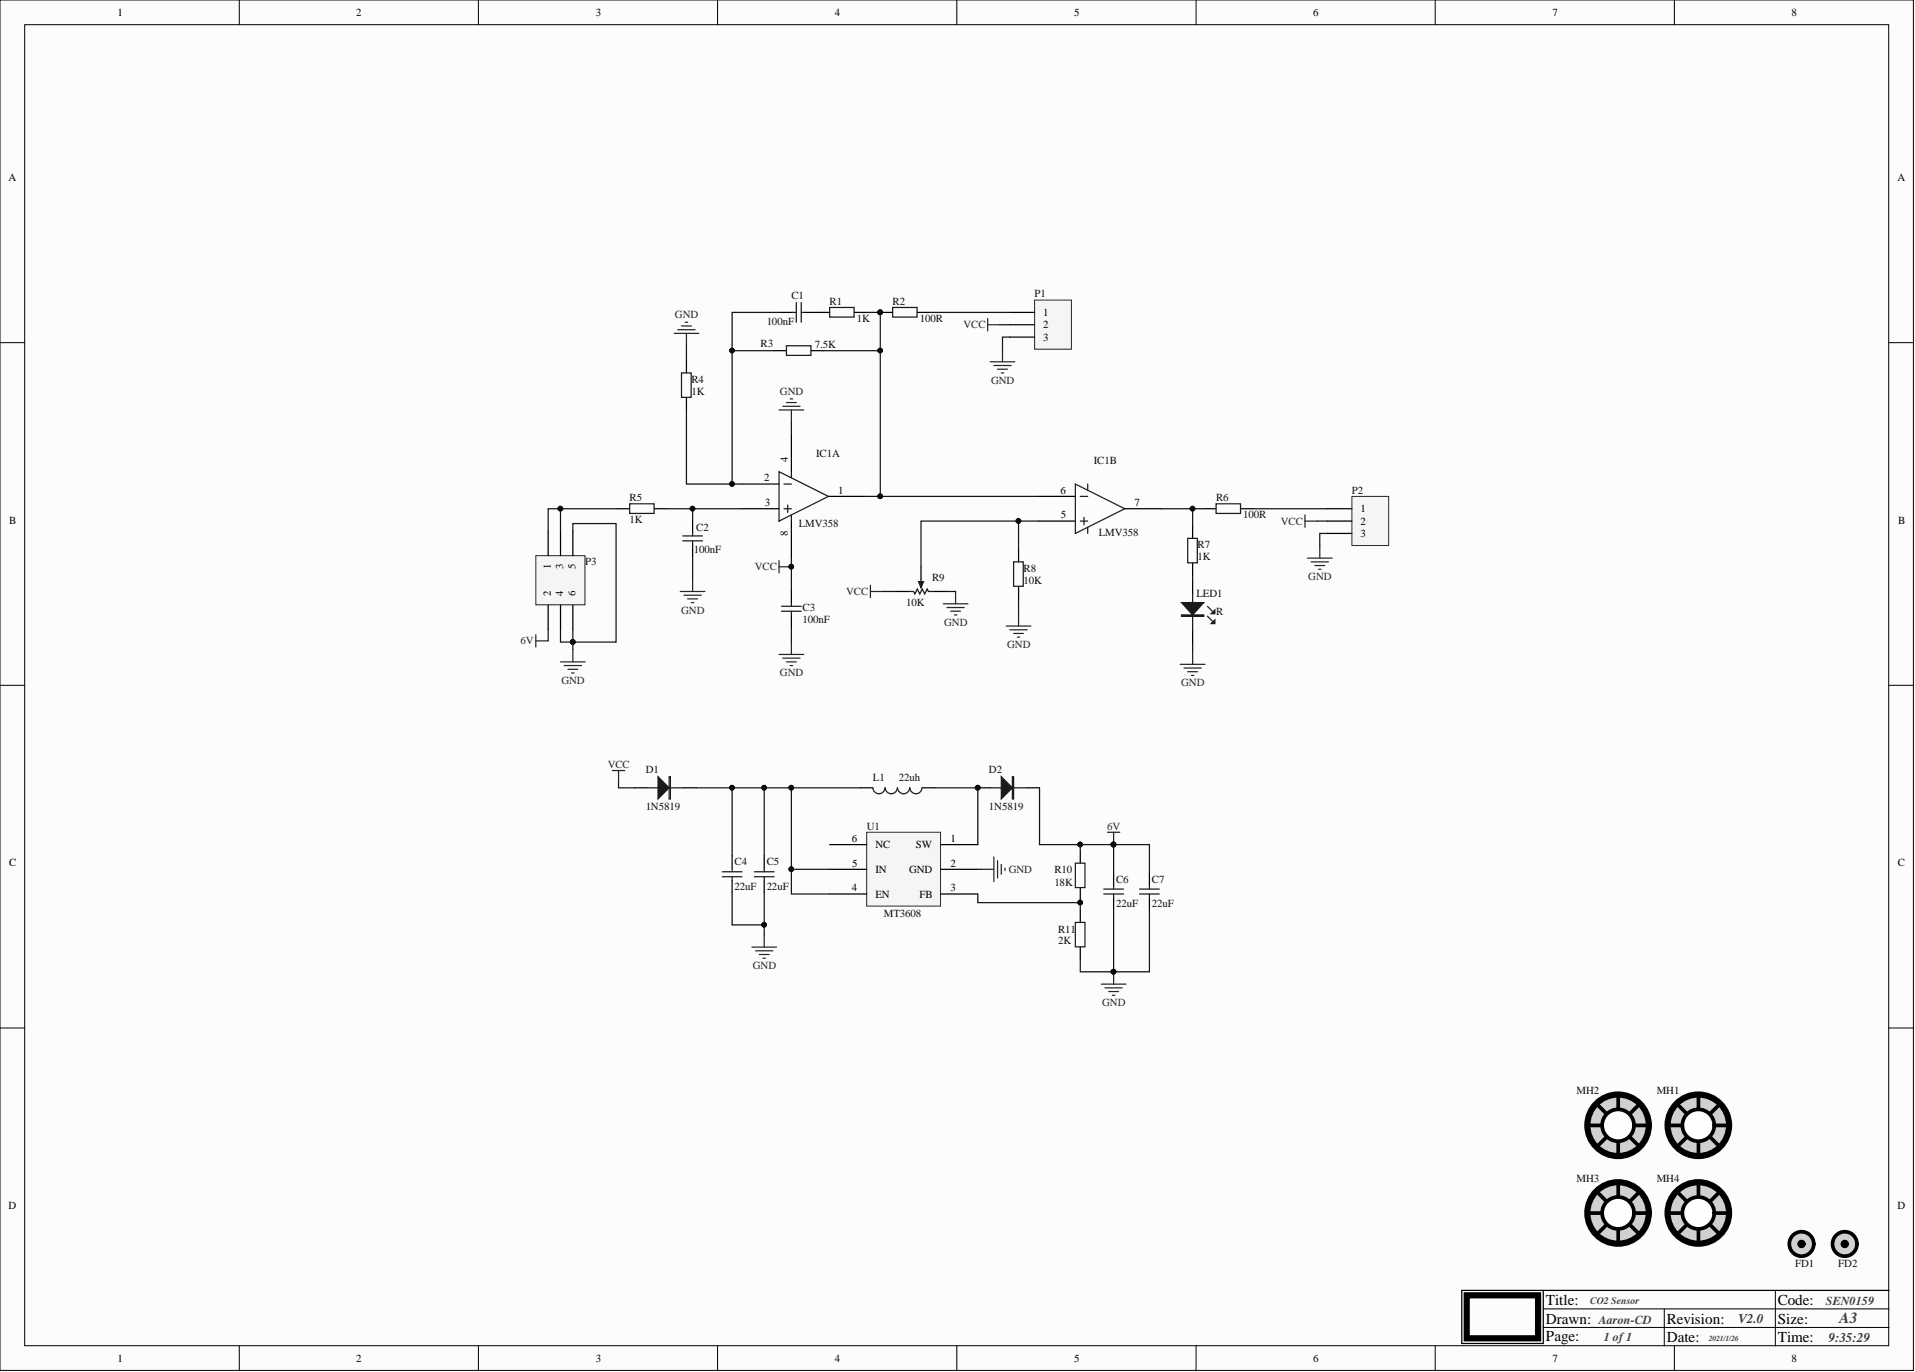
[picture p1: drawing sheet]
<svg xmlns="http://www.w3.org/2000/svg" width="393mm" height="282mm" viewBox="0 0 393 282" stroke-linecap="round" stroke-linejoin="round" font-family="sans-serif">
<g fill="#fcfcfc" stroke="#000" stroke-width=".21">
<path d="M0 0h393v281.5h-393z"/>
<path d="M5.1 5.1h382.8v271.4h-382.8z"/>
</g>
<g fill="none" stroke="#000" stroke-width=".21">
<path d="M49.1 0v5.1M98.3 0v5.1M147.4 0v5.1M196.5 0v5.1M245.7 0v5.1M294.8 0v5.1M343.9 0v5.1M0 70.4h5.1M388 70.4h5.1M0 140.8h5.1M388 140.8h5.1M0 211.2h5.1"/>
<path d="M388 211.2h5.1M49.1 276.5v5.1M98.3 276.5v5.1M147.4 276.5v5.1M196.5 276.5v5.1M245.7 276.5v5.1M294.8 276.5v5.1M317 272.7h71M317 268.9h71M341.8 268.9v7.6M343.9 276.5v5.1M364.7 265.1v11.4"/>
</g>
<path d="M317 265.1v10.9h-16.7v-10.9h87.7" fill="none" stroke="#000" stroke-width=".25"/>
<path d="M301.3 266.1h14.6v8.8h-14.6z" fill="none" stroke="#000" stroke-width="1.3"/>
<circle cx="370" cy="255.6" r="2.51" fill="#d0d0d0" stroke="#000" stroke-width=".76"/>
<circle cx="370" cy="255.6" r=".74" fill="#000" stroke="#000" stroke-width=".25"/>
<circle cx="378.9" cy="255.6" r="2.51" fill="#d0d0d0" stroke="#000" stroke-width=".76"/>
<circle cx="378.9" cy="255.6" r=".74" fill="#000" stroke="#000" stroke-width=".25"/>
<circle cx="332.4" cy="231.2" r="6.3" fill="#d0d0d0" stroke="#000" stroke-width="1.3"/>
<path d="M326.3 231.2h12.2M328.1 226.9l8.6 8.6M332.4 225.1v12.2M336.7 226.9l-8.6 8.6" fill="none" stroke="#000" stroke-width=".76"/>
<circle cx="332.4" cy="231.2" r="3.3" fill="#fefefe" stroke="#000" stroke-width=".76"/>
<path d="M152.4 99.4h7.6M162.6 89.3v7.6M152.4 104.5h7.6M162.6 107.1v7.6M170.2 102h7.6M213.3 102h7.6M213.3 107.1h7.6M231 104.5h7.6" fill="none" stroke="#000" stroke-width=".25"/>
<path d="M160 96.9l10.2 5.1-10.2 5.1zM161 99.4h1.6M162.6 96.9v1.3M220.9 99.4l10.1 5.1-10.1 5.1zM223.4 99.4v1.3M161 104.5h1.6M161.8 103.8v1.5M162.6 105.8v1.3M221.9 102h1.5M221.9 107.1h1.5M222.7 106.3v1.5M223.4 108.3v1.3" fill="none" stroke="#1c1c1c" stroke-width=".25"/>
<path d="M110.1 114.2h10.1v10.1h-10.1z" fill="#f5f5f5" stroke="#262626" stroke-width=".21"/>
<g fill="none" stroke="#000" stroke-width=".25">
<path d="M141 74.1v2.5M159 72h2.5M160.3 64.2h2.5M165.3 64.2h5.1M166.6 72h2.5M175.5 64.2h2.5M188.4 64.2h2.6M141 81.7v2.5M112.6 109.1v5.1M115.1 109.1v5.1M117.7 109.1v5.1M126.8 104.5h2.5"/>
<path d="M134.4 104.5h2.5M142.3 106.8v2.5M142.3 111.9v2.5M209.2 112.9v2.5M112.6 124.3v5.1M115.1 124.3v5.1M117.7 124.3v5.1M162.6 121.3v2.5M162.6 126.3v2.6M184.1 121.5h2.5M191.7 121.5h2.6M209.2 120.5v2.5"/>
</g>
<g fill="none" stroke="#262626" stroke-width=".25">
<path d="M138.5 68.5h5M139.2 67.7h3.6M140 67h2M140.7 66.2h.6M141 68.5v2.5M203.4 74.3h5.1M204.1 75.1h3.6M204.9 75.9h2M205.7 76.6h.5M205.9 71.8v2.5M160 84.2h5.1M160.8 83.5h3.5"/>
<path d="M161.5 82.7h2.1M162.3 81.9h.5M162.6 84.2v2.6M142.3 119v2.5M160 115.2v2.5M160 116.4h2.6M115.1 136h5.1M115.9 136.7h3.5M116.7 137.5h2M117.4 138.3h.5M117.7 133.4v2.6M139.7 121.5h5.1"/>
<path d="M140.5 122.3h3.5M141.3 123h2M142 123.8h.5M160 134.5h5.1M160.8 135.2h3.5M161.5 136h2.1M162.3 136.7h.5M162.6 131.9v2.6M206.7 128.6h5M207.4 129.4h3.6M208.2 130.1h2M209 130.9h.5"/>
<path d="M209.2 126.1v2.5"/>
</g>
<g fill="none" stroke="#1c1c1c" stroke-width=".25">
<path d="M140 76.6h2v5h-2zM161.5 71h5.1v2h-5.1zM162.8 64.2h.8M163.6 62.2v4M164.6 62.2v4M164.6 64.2h.7M170.4 63.2h5v1.9h-5zM183.3 63.2h5.1v1.9h-5.1zM129.3 103.5h5.1v2h-5.1zM140.2 111.1h4.1M140.2 110.1h4.1M142.3 109.3v.8"/>
<path d="M142.3 111.1v.8M189.2 119v1.2M208.2 115.4h2v5.1h-2zM160.5 125.6h4.1M160.5 124.6h4.1M162.6 123.8v.8M162.6 125.6v.7"/>
</g>
<circle cx="162.5" cy="116.4" r=".48" fill="#0e0e0e" stroke="#0e0e0e" stroke-width=".21"/>
<path d="M188.7 119.5h1l-.5 1.3z" fill="#1c1c1c"/>
<path d="M188.7 119.5h1l-.5 1.3zM244 110.6h1.9v5h-1.9zM186.6 121.5h1.1l.2 .5 .5-1 .5 1 .5-1 .5 1 .5-1 .3 .5h1M245 122v7.6M248 126.6l1 1M248 124.6l1 1" fill="none" stroke="#1c1c1c" stroke-width=".25"/>
<path d="M189.2 116.4v2.6M245 108.1v2.5M245 115.7v2.5M245 119.5v2.5M245 129.6v2.6" fill="none" stroke="#000" stroke-width=".25"/>
<path d="M178.8 120.2v2.6M178.8 121.5h2.5M193.7 124.1h5.1M194.5 124.8h3.6M195.3 125.6h2M196 126.3h.5M196.3 121.5v2.6" fill="none" stroke="#262626" stroke-width=".25"/>
<path d="M242.7 123.8h4.6l-2.3 2.5z" fill="#1c1c1c"/>
<path d="M242.7 123.8h4.6l-2.3 2.5zM242.7 126.3h4.6v.3h-4.6zM242.7 126.5h4.6" fill="none" stroke="#1c1c1c" stroke-width=".25"/>
<path d="M249.5 127.4v.7h-.7z" fill="#1c1c1c"/>
<path d="M249.5 127.4v.7h-.7z" fill="none" stroke="#1c1c1c" stroke-width=".25"/>
<path d="M249.5 125.3v.8h-.7z" fill="#1c1c1c"/>
<path d="M249.8 103.5h5v2h-5zM249.5 125.3v.8h-.7zM203.4 161.9h7.6" fill="none" stroke="#1c1c1c" stroke-width=".25"/>
<path d="M268.6 114.7h5M269.3 115.4h3.6M270.1 116.2h2M270.8 116.9h.5M271.1 112.1v2.6M242.4 136.5h5.1M243.2 137.2h3.5M244 138h2M244.7 138.8h.5M245 133.9v2.6" fill="none" stroke="#262626" stroke-width=".25"/>
<path d="M247.3 104.5h2.5M254.9 104.5h2.5M211 161.9h2.5" fill="none" stroke="#000" stroke-width=".25"/>
<path d="M205.7 159.6l2.2 2.3-2.2 2.2z" fill="#1c1c1c"/>
<g fill="none" stroke="#1c1c1c" stroke-width=".25">
<path d="M205.7 159.6l2.2 2.3-2.2 2.2zM207.9 159.6h.3v4.5h-.3zM154.9 179.1h4.1M157 178.3v.8M181.8 161.9a1.24 1.24 0 0 1-1.3 1.2 1.24 1.24 0 0 1-1.2-1.2M184.3 161.9a1.24 1.24 0 0 1-1.2 1.2 1.24 1.24 0 0 1-1.3-1.2M186.8 161.9a1.24 1.24 0 0 1-1.2 1.2 1.24 1.24 0 0 1-1.2-1.2M189.4 161.9a1.24 1.24 0 0 1-1.3 1.2 1.24 1.24 0 0 1-1.2-1.2M220.9 177.3h2v5.1h-2zM154.9 180.1h4.1M157 180.1v.8M226.7 182.7h4.1"/>
<path d="M226.7 183.7h4.1M228.7 181.9v.8M228.7 183.7v.7"/>
</g>
<path d="M157 175.8v2.5M176.8 161.9h2.5M189.4 161.9h2.6M221.9 174.8v2.5M228.7 179.4v2.5M157 180.9v2.5M221.9 182.4v2.5M228.7 184.4v2.6" fill="none" stroke="#000" stroke-width=".25"/>
<path d="M227.5 171h2.5M228.7 171v2.5" fill="none" stroke="#262626" stroke-width=".25"/>
<circle cx="228.7" cy="173.5" r=".48" fill="#0e0e0e" stroke="#0e0e0e" stroke-width=".21"/>
<path d="M178 171h15.2v15.2h-15.2z" fill="#f5f5f5" stroke="#262626" stroke-width=".21"/>
<path d="M130.3 161.9h2.6M140.5 161.9h2.5M170.4 173.5h7.6M170.4 178.6h7.6M193.2 173.5h7.6M193.2 178.6h7.6M236.1 179.4v2.5M170.4 183.7h7.6M193.2 183.7h7.6M221.9 187v2.5M221.9 194.6v2.5M236.1 184.4v2.6" fill="none" stroke="#000" stroke-width=".25"/>
<path d="M132.9 161.9h7.6M220.9 189.5h2v5h-2zM234.1 182.7h4M234.1 183.7h4M236.1 181.9v.8M236.1 183.7v.7" fill="none" stroke="#1c1c1c" stroke-width=".25"/>
<path d="M125.8 158.3h2.5M127 158.3v2.5" fill="none" stroke="#262626" stroke-width=".25"/>
<path d="M135.2 159.6l2.2 2.3-2.2 2.2z" fill="#1c1c1c"/>
<path d="M135.2 159.6l2.2 2.3-2.2 2.2zM137.4 159.6h.3v4.5h-.3zM148.4 179.1h4M150.4 178.3v.8M148.4 180.1h4M150.4 180.1v.8" fill="none" stroke="#1c1c1c" stroke-width=".25"/>
<path d="M150.4 175.8v2.5M150.4 180.9v2.5" fill="none" stroke="#000" stroke-width=".25"/>
<path d="M202.9 65.5v2.5M202.9 66.7h2.5M268 105.8v2.5M268 107.1h2.6" fill="none" stroke="#262626" stroke-width=".25"/>
<circle cx="348.8" cy="231.2" r="6.3" fill="#d0d0d0" stroke="#000" stroke-width="1.3"/>
<path d="M342.8 231.2h12.2M344.6 226.9l8.6 8.6M348.9 225.1v12.2M353.2 226.9l-8.6 8.6" fill="none" stroke="#000" stroke-width=".76"/>
<circle cx="348.8" cy="231.2" r="3.3" fill="#fefefe" stroke="#000" stroke-width=".76"/>
<circle cx="332.4" cy="249.2" r="6.3" fill="#d0d0d0" stroke="#000" stroke-width="1.3"/>
<path d="M326.3 249.2h12.2M328.1 244.9l8.6 8.6M332.4 243.1v12.2M336.7 244.9l-8.6 8.6" fill="none" stroke="#000" stroke-width=".76"/>
<circle cx="332.4" cy="249.2" r="3.3" fill="#fefefe" stroke="#000" stroke-width=".76"/>
<circle cx="348.8" cy="249.2" r="6.3" fill="#d0d0d0" stroke="#000" stroke-width="1.3"/>
<path d="M342.8 249.2h12.2M344.6 244.9l8.6 8.6M348.9 243.1v12.2M353.2 244.9l-8.6 8.6" fill="none" stroke="#000" stroke-width=".76"/>
<circle cx="348.8" cy="249.2" r="3.3" fill="#fefefe" stroke="#000" stroke-width=".76"/>
<g fill="none" stroke="#262626" stroke-width=".25">
<path d="M110.1 130.4v2.5M110.1 131.7h2.5M201.6 178.6h2.5M204.1 176.1v5M204.9 176.8v3.6M205.7 177.6v2M206.4 178.3v.5M154.4 194.6h5.1M155.2 195.3h3.5M156 196.1h2M156.7 196.9h.5M157 192v2.6"/>
<path d="M228.7 199.7v2.5M226.2 202.2h5.1M227 202.9h3.5M227.7 203.7h2.1M228.5 204.5h.5"/>
</g>
<g fill="#0e0e0e" stroke="#0e0e0e" stroke-width=".21">
<circle cx="228.7" cy="199.6" r=".48"/>
<circle cx="117.6" cy="131.9" r=".48"/>
<circle cx="142.2" cy="104.5" r=".48"/>
<circle cx="150.4" cy="72" r=".48"/>
<circle cx="150.4" cy="99.4" r=".48"/>
<circle cx="180.8" cy="72" r=".48"/>
<circle cx="180.8" cy="102" r=".48"/>
<circle cx="209.2" cy="107" r=".48"/>
<circle cx="162.5" cy="116.4" r=".48"/>
<circle cx="244.9" cy="104.5" r=".48"/>
<circle cx="221.9" cy="173.5" r=".48"/>
<circle cx="162.5" cy="178.6" r=".48"/>
<circle cx="162.5" cy="161.8" r=".48"/>
<circle cx="228.7" cy="173.5" r=".48"/>
<circle cx="221.9" cy="185.4" r=".48"/>
<circle cx="156.9" cy="161.8" r=".48"/>
<circle cx="156.9" cy="190" r=".48"/>
<circle cx="150.4" cy="161.8" r=".48"/>
<circle cx="115.1" cy="104.5" r=".48"/>
</g>
<g fill="none" stroke="#151515" stroke-width=".25">
<path d="M141 71v3.1M159 72h-8.6v27.4M160.3 64.2h-9.9v7.8M169.1 72h11.7v30h-3M178 64.2h2.8v7.8M191 64.2h16.4M205.4 66.7h2M207.4 69.3h-1.5v2.5M141 84.2v15.2h11.4M162.6 86.8v2.5M115.1 104.5v4.6M117.7 109.1v-1.5h8.8v24.3h-11.4v-2.5"/>
<path d="M126.8 104.5h-14.2v4.6M136.9 104.5h5.4v2.3M142.3 104.5h10.1M142.3 114.4v4.6M162.6 114.7v6.6M180.8 102h32.5M209.2 107.1h-20v9.3M213.3 107.1h-4.1v5.8M238.6 104.5h6.4v3.6M245 104.5h2.3M245 118.2v1.3M257.4 104.5h15.2"/>
<path d="M270.6 107.1h2M272.6 109.6h-1.5v2.5M112.6 129.4v2.3M117.7 129.4v4M162.6 128.9v3M181.3 121.5h2.8M194.3 121.5h2M209.2 123v3.1M245 132.2v1.7M127 160.8v1.1h3.3M143 161.9h19.6M150.4 161.9v13.9"/>
<path d="M157 161.9v13.9M162.6 178.6v5.1h7.8M176.8 161.9h-14.2v16.7h7.8M192 161.9h8.8v11.6M200.8 178.6h.8M213.5 161.9v11.6h8.4M228.7 173.5h-6.8v1.3M228.7 173.5h7.4v5.9M228.7 173.5v5.9M150.4 183.4v6.6h6.6M157 183.4v8.6M200.8 183.7v1.7h21.1v-.5"/>
<path d="M221.9 185.4v1.6M228.7 187v12.7h-6.8v-2.6M236.1 187v12.7h-7.4"/>
</g>
<path d="M212.5 61.6h7.6v10.1h-7.6z" fill="#f5f5f5" stroke="#262626" stroke-width=".21"/>
<path d="M207.4 64.2h5.1M207.4 66.7h5.1M207.4 69.3h5.1" fill="none" stroke="#000" stroke-width=".25"/>
<path d="M277.7 102h7.5v10.1h-7.5z" fill="#f5f5f5" stroke="#262626" stroke-width=".21"/>
<path d="M272.6 104.5h5.1M272.6 107.1h5.1M272.6 109.6h5.1" fill="none" stroke="#000" stroke-width=".25"/>
<text font-size="3.2" fill="#3d3d3d" x="377.9" y="271.8">A3</text>
<g font-size="3.1">
<text x="317.5" y="268.1">Title:</text>
<text x="365.2" y="268.1">Code:</text>
<text x="317.5" y="271.9">Drawn:</text>
<text x="317.5" y="275.5">Page:</text>
<text x="342.3" y="275.7">Date:</text>
<text x="342.3" y="271.9">Revision:</text>
<text x="365.2" y="271.9">Size:</text>
<text x="365.2" y="275.7">Time:</text>
</g>
<g font-size="2.7" fill="#3d3d3d">
<text x="357.1" y="271.9">V2.0</text>
<text x="375.6" y="275.7">9:35:29</text>
</g>
<g font-size="2.5" fill="#3d3d3d">
<text x="375.1" y="268.1">SEN0159</text>
<text x="328.4" y="271.9">Aaron-CD</text>
<text x="329.4" y="275.5">1 of 1</text>
</g>
<g font-size="2.2">
<text x="24.2" y="3.3">1</text>
<text x="73.2" y="3.3">2</text>
<text x="122.4" y="3.3">3</text>
<text x="171.5" y="3.3">4</text>
<text x="220.7" y="3.3">5</text>
<text x="269.7" y="3.3">6</text>
<text x="318.9" y="3.3">7</text>
<text x="368" y="3.3">8</text>
<text x="1.7" y="37.2">A</text>
<text x="389.7" y="37.2">A</text>
<text x="214.3" y="64.9">1</text>
<text x="214.3" y="67.4">2</text>
<text x="214.3" y="70">3</text>
<text x="161.9" y="94.9" transform="rotate(-90 161.9 94.9)">4</text>
<text x="157" y="98.9">2</text>
<text x="172.2" y="101.4">1</text>
<text x="217.8" y="101.4">6</text>
<text x="1.9" y="107.6">B</text>
<text x="157.1" y="104">3</text>
<text x="217.9" y="106.5">5</text>
<text x="233.1" y="104">7</text>
<text x="279.5" y="105.2">1</text>
<text x="279.5" y="107.8">2</text>
<text x="389.9" y="107.6">B</text>
<text x="161.9" y="110.1" transform="rotate(-90 161.9 110.1)">8</text>
<text x="279.5" y="110.3">3</text>
<text x="113.2" y="116.9" transform="rotate(-90 113.2 116.9)">1</text>
<text x="115.7" y="116.9" transform="rotate(-90 115.7 116.9)">3</text>
<text x="118.2" y="116.9" transform="rotate(-90 118.2 116.9)">5</text>
<text x="113.2" y="122.5" transform="rotate(-90 113.2 122.5)">2</text>
<text x="115.7" y="122.5" transform="rotate(-90 115.7 122.5)">4</text>
<text x="118.2" y="122.5" transform="rotate(-90 118.2 122.5)">6</text>
<text x="175" y="173">6</text>
<text x="195.3" y="173">1</text>
<text x="1.9" y="178">C</text>
<text x="175.1" y="178">5</text>
<text x="179.8" y="179.3">IN</text>
<text x="179.8" y="174.2">NC</text>
<text x="186.7" y="179.3">GND</text>
<text x="188.1" y="174.2">SW</text>
<text x="195.3" y="178">2</text>
<text x="389.8" y="178">C</text>
<text x="175" y="183.1">4</text>
<text x="179.8" y="184.4">EN</text>
<text x="188.9" y="184.4">FB</text>
<text x="195.3" y="183.1">3</text>
<text x="1.8" y="248.4">D</text>
<text x="389.8" y="248.4">D</text>
<text x="24.2" y="279.8">1</text>
<text x="73.2" y="279.8">2</text>
<text x="122.4" y="279.8">3</text>
<text x="171.5" y="279.8">4</text>
<text x="220.7" y="279.8">5</text>
<text x="269.7" y="279.8">6</text>
<text x="318.9" y="279.8">7</text>
<text x="368" y="279.8">8</text>
</g>
<g font-size="2.2" fill="#262626">
<text x="138.6" y="65.4">GND</text>
<text x="197.9" y="67.4">VCC</text>
<text x="160.2" y="81.1">GND</text>
<text x="203.6" y="78.9">GND</text>
<text x="263.1" y="107.8">VCC</text>
<text x="155.1" y="117.2">VCC</text>
<text x="268.7" y="119.2">GND</text>
<text x="173.8" y="122.2">VCC</text>
<text x="139.9" y="126">GND</text>
<text x="193.9" y="128.6">GND</text>
<text x="106.9" y="132.4">6V</text>
<text x="206.9" y="133.1">GND</text>
<text x="115.3" y="140.5">GND</text>
<text x="160.2" y="139">GND</text>
<text x="242.6" y="141">GND</text>
<text x="124.8" y="157.8">VCC</text>
<text x="227.4" y="170.4">6V</text>
<text x="207.2" y="179.3">GND</text>
<text x="154.6" y="199.1">GND</text>
<text x="226.4" y="206.7">GND</text>
</g>
<g font-size="2.2" fill="#0e0e0e">
<text x="162.6" y="61.4">C1</text>
<text x="170.4" y="62.6">R1</text>
<text x="183.3" y="62.6">R2</text>
<text x="212.5" y="61.1">P1</text>
<text x="156.2" y="71.2">R3</text>
<text x="157.5" y="66.7">100nF</text>
<text x="167.4" y="71.5">7.5K</text>
<text x="176" y="66.2">1K</text>
<text x="188.9" y="66.2">100R</text>
<text x="142" y="81.1">1K</text>
<text x="142" y="78.6">R4</text>
<text x="167.6" y="93.8">IC1A</text>
<text x="224.7" y="95.3">IC1B</text>
<text x="277.7" y="101.4">P2</text>
<text x="129.3" y="107.5">1K</text>
<text x="129.3" y="103">R5</text>
<text x="249.8" y="103">R6</text>
<text x="255.4" y="106.5">100R</text>
<text x="142.5" y="113.6">100nF</text>
<text x="143" y="109">C2</text>
<text x="164.1" y="108.3">LMV358</text>
<text x="225.7" y="110.1">LMV358</text>
<text x="246" y="112.6">R7</text>
<text x="120.2" y="116.1">P3</text>
<text x="191.5" y="119.4">R9</text>
<text x="210.2" y="120">10K</text>
<text x="210.2" y="117.4">R8</text>
<text x="246" y="115.1">1K</text>
<text x="164.8" y="125.5">C3</text>
<text x="186.1" y="124.5">10K</text>
<text x="245.7" y="122.7">LED1</text>
<text x="164.8" y="128.1">100nF</text>
<text x="249.8" y="126.3">R</text>
<text x="132.6" y="158.8">D1</text>
<text x="179.3" y="160.5">L1</text>
<text x="184.6" y="160.5">22uh</text>
<text x="203.1" y="158.8">D2</text>
<text x="132.6" y="166.4">1N5819</text>
<text x="203.1" y="166.4">1N5819</text>
<text x="178" y="170.4">U1</text>
<text x="150.9" y="177.8">C4</text>
<text x="157.5" y="177.8">C5</text>
<text x="216.6" y="179.3">R10</text>
<text x="150.9" y="182.9">22uF</text>
<text x="157.5" y="182.9">22uF</text>
<text x="216.6" y="182.1">18K</text>
<text x="229.2" y="181.3">C6</text>
<text x="236.6" y="181.3">C7</text>
<text x="181.6" y="188.4">MT3608</text>
<text x="217.3" y="191.7">R11</text>
<text x="229.2" y="186.4">22uF</text>
<text x="236.6" y="186.4">22uF</text>
<text x="217.3" y="194">2K</text>
<text x="323.8" y="224.7">MH2</text>
<text x="340.3" y="224.7">MH1</text>
<text x="323.8" y="242.7">MH3</text>
<text x="340.3" y="242.7">MH4</text>
<text x="368.7" y="260.2">FD1</text>
<text x="377.6" y="260.2">FD2</text>
</g>
<text font-size="2.1" fill="#3d3d3d" x="326.6" y="267.9">CO2 Sensor</text>
<g font-size="1.8" fill="#0e0e0e">
<text x="180.3" y="64.4">PIR201</text>
<text x="200.4" y="162.1">PID201</text>
</g>
<text font-size="1.6" fill="#3d3d3d" x="351" y="275.5">2021/1/26</text>
</svg>
